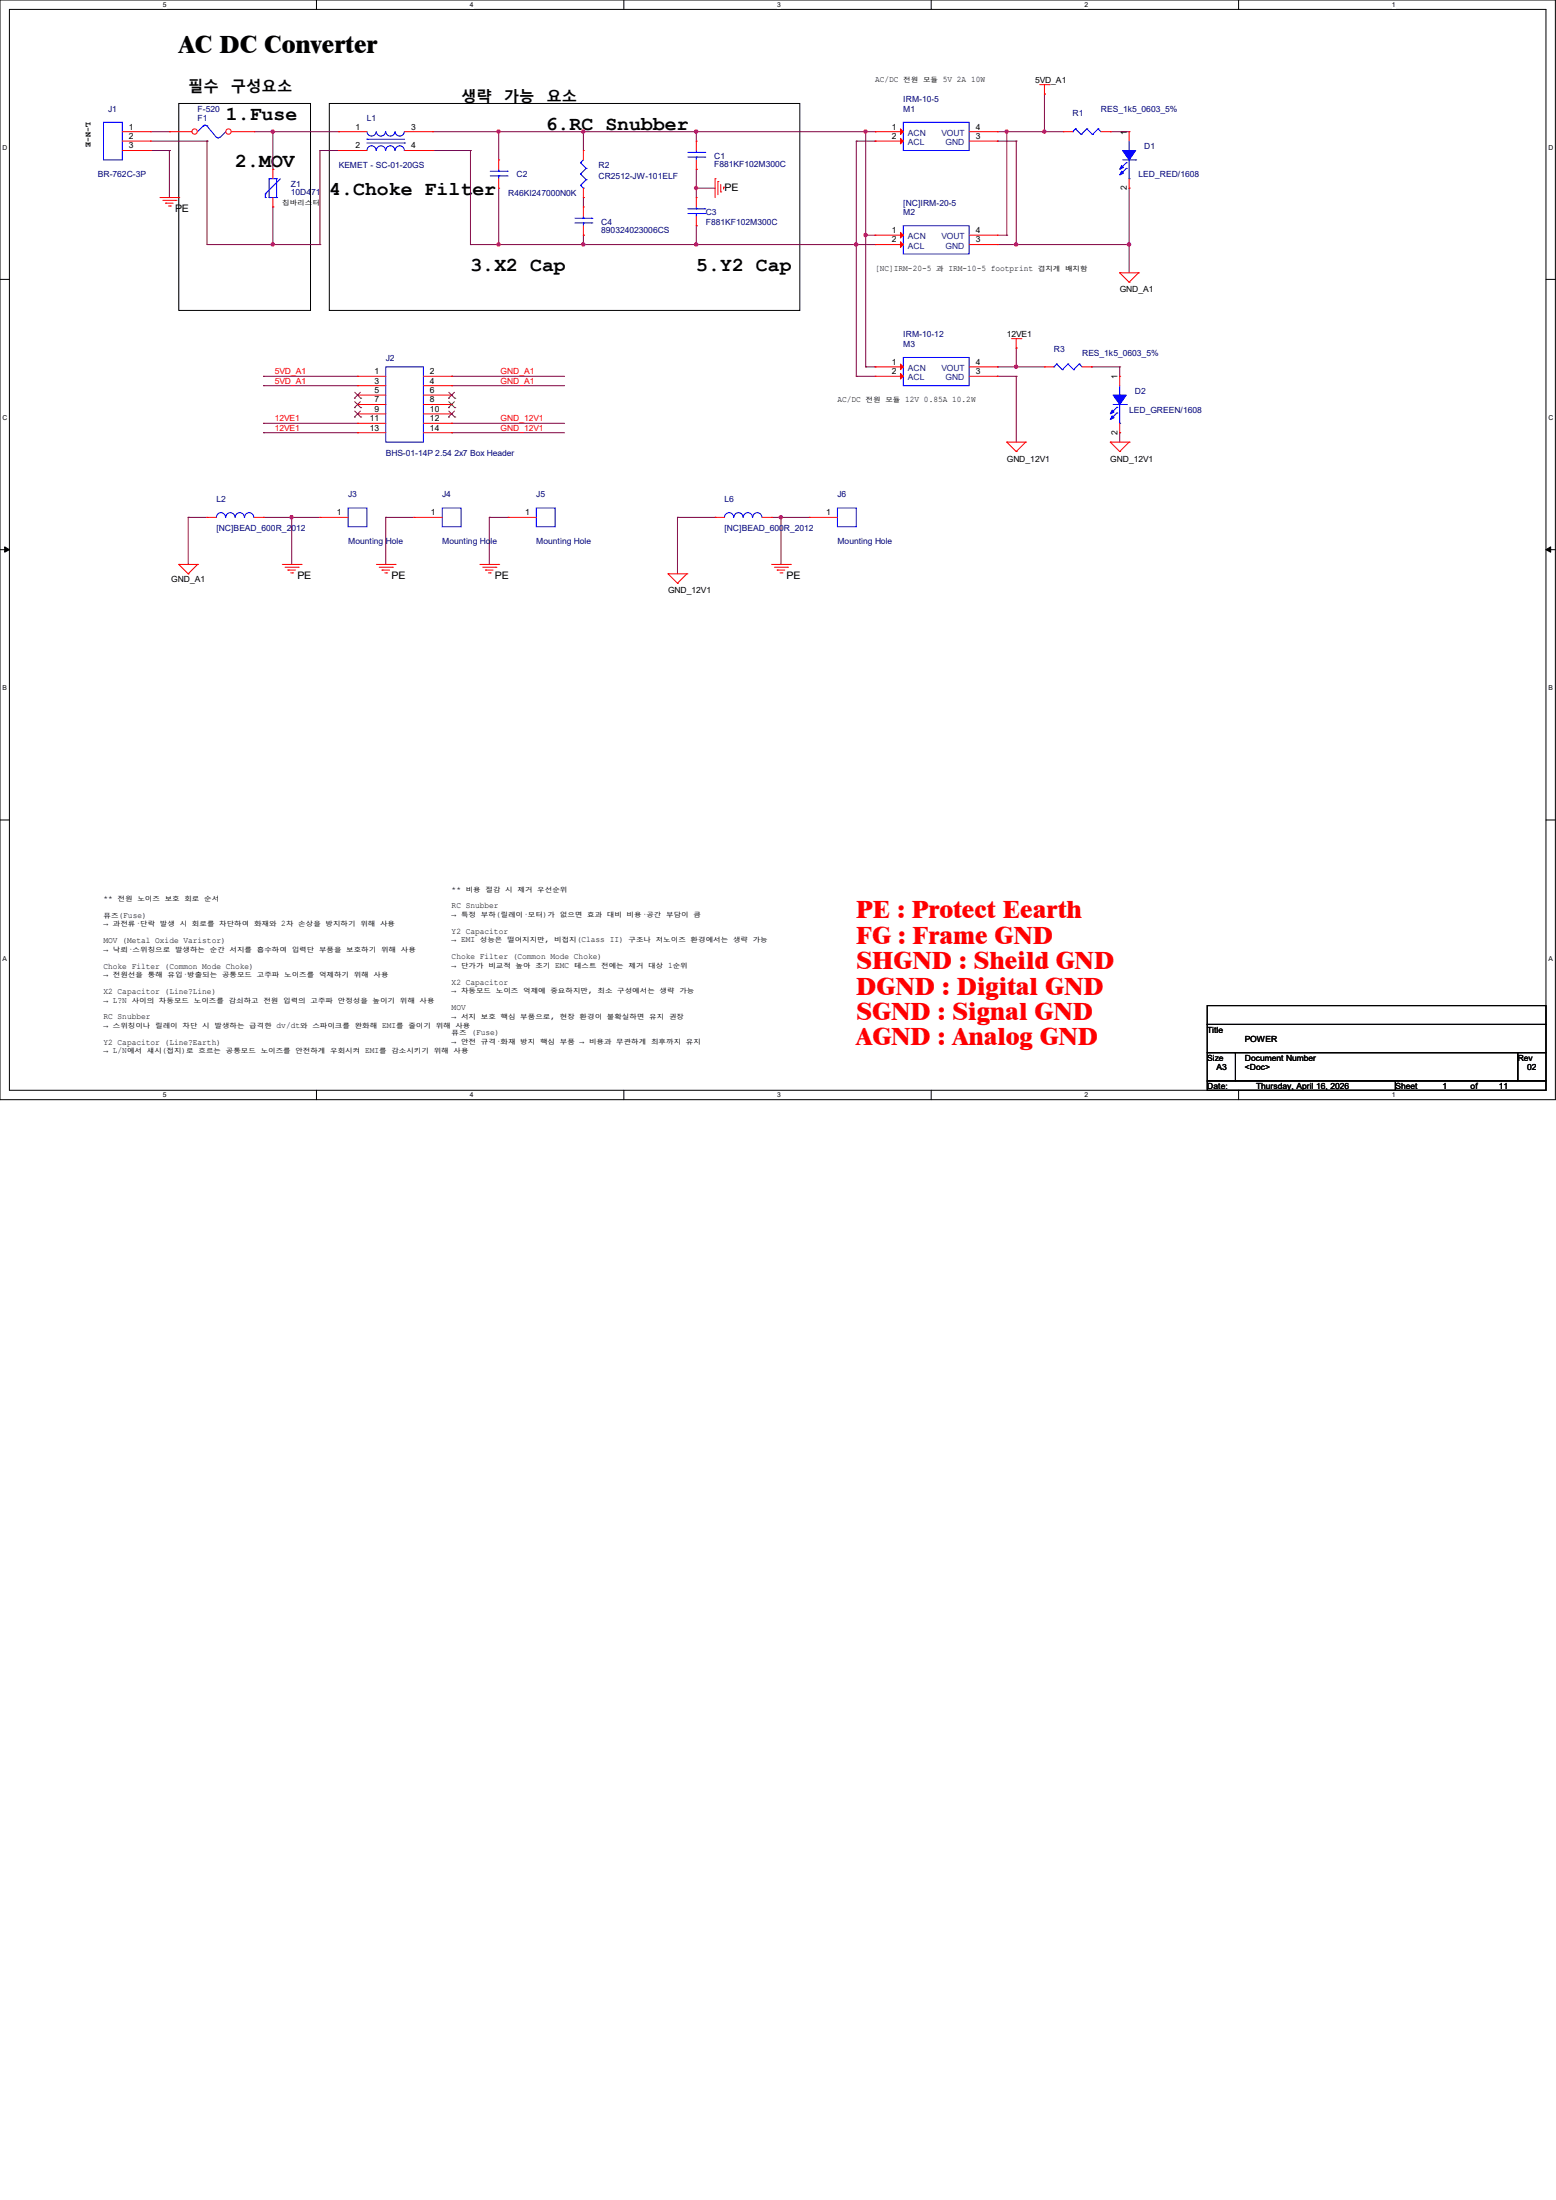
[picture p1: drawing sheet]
<svg xmlns="http://www.w3.org/2000/svg" width="210mm" height="297mm" viewBox="0 0 210 297" stroke-linecap="round" stroke-linejoin="round" font-family="sans-serif">
<path d="M0 0h209.9v148.5h-209.9zM1.3 1.3h207.4v145.9h-207.4z" fill="none" stroke="#000" stroke-width=".13"/>
<g fill="#fff">
<path d="M22 .1h.5v1h-.5z"/>
<path d="M22 147.3h.5v1h-.5z"/>
</g>
<path d="M42.7 0v1.3M42.7 147.2v1.3" fill="none" stroke="#000" stroke-width=".13"/>
<g fill="#fff">
<path d="M63.4 .1h.5v1h-.5z"/>
<path d="M63.4 147.3h.5v1h-.5z"/>
</g>
<path d="M84.2 0v1.3M84.2 147.2v1.3" fill="none" stroke="#000" stroke-width=".13"/>
<g fill="#fff">
<path d="M104.9 .1h.5v1h-.5z"/>
<path d="M104.9 147.3h.5v1h-.5z"/>
</g>
<path d="M125.7 0v1.3M125.7 147.2v1.3" fill="none" stroke="#000" stroke-width=".13"/>
<g fill="#fff">
<path d="M146.4 .1h.5v1h-.5z"/>
<path d="M146.4 147.3h.5v1h-.5z"/>
</g>
<path d="M167.2 0v1.3M167.2 147.2v1.3" fill="none" stroke="#000" stroke-width=".13"/>
<g fill="#fff">
<path d="M187.9 .1h.5v1h-.5z"/>
<path d="M187.9 147.3h.5v1h-.5z"/>
<path d="M.3 19.5h.7v1h-.7z"/>
<path d="M209 19.5h.6v1h-.6z"/>
<path d="M.3 55.9h.7v1h-.7z"/>
<path d="M209 55.9h.6v1h-.6z"/>
</g>
<path d="M0 37.7h1.3M208.7 37.7h1.2" fill="none" stroke="#000" stroke-width=".13"/>
<g fill="#fff">
<path d="M.3 92.4h.6v1h-.6z"/>
<path d="M209 92.4h.6v1h-.6z"/>
</g>
<path d="M0 74.2h1.3M208.7 74.2h1.2" fill="none" stroke="#000" stroke-width=".13"/>
<path d="M.6 73.8l.7 .4-.7 .3zM208.7 74.2l.6-.4v.7z" fill="#000" stroke="#000" stroke-width=".13"/>
<g fill="#fff">
<path d="M.3 128.9h.6v1h-.6z"/>
<path d="M209 128.9h.5v1h-.5z"/>
</g>
<path d="M24.1 14h17.8v27.9h-17.8zM44.4 14h63.5v27.9h-63.5zM0 110.7h1.3M208.7 110.7h1.2M162.9 135.8h45.8v2.5h-45.8zM162.9 138.3h45.8v3.8h-45.8zM162.9 142.1h3.9v3.8h-3.9zM162.9 145.9h25.4v1.3h-25.4zM166.8 142.1h38.1v3.8h-38.1zM188.3 145.9h20.4v1.3h-20.4zM204.9 142.1h3.8v3.8h-3.8z" fill="none" stroke="#000" stroke-width=".13"/>
<g fill="none" stroke="#800040" stroke-width=".13">
<path d="M20.3 17.8h2.6M20.3 19h7.6M22.9 17.8h.1M27.9 19h.1M27.9 19v14h15.3M34.3 17.8h11.4M36.8 17.8h.1M36.8 17.8v5.1M45.7 17.8h.1M58.4 17.8h59.7M67.3 17.8h.1M67.3 17.8v3.8"/>
<path d="M78.7 17.8h.1M78.7 17.8v2.5M94 17.8h.1M94 17.8v1.2M115.6 19h.1M115.6 19h2.5M115.6 19v31.8M116.8 17.8h.1M116.8 17.8v31.7M118.1 19h.1M118.1 17.8h.1M134.6 17.8h.1"/>
<path d="M134.6 19h.1M134.6 17.8h8.9M134.6 19h2.6M135.9 17.8h.1M135.9 17.8v13.9M137.2 19h.1M137.2 19v14M141 12.7h.1M141 17.8h.1M141 12.7v5.1M149.9 17.8h.1M149.9 17.8h2.5"/>
<path d="M20.3 20.3h2.6M22.9 20.3h.1M22.9 20.3v6.4M36.8 22.9h.1M36.8 27.9h.1M36.8 33h.1M36.8 27.9v5.1M43.2 20.3h.1M43.2 33h.1M43.2 20.3h2.5M43.2 20.3v12.7M58.4 20.3h5.1"/>
<path d="M63.5 20.3h.1M63.5 33h.1M63.5 33h54.6M63.5 20.3v12.7M67.3 33h.1M67.3 25.4v7.6M78.7 33h.1M78.7 26.7h.1M78.7 31.7h.1M78.7 26.7v1.2M78.7 31.7v1.3M94 30.5h.1"/>
<path d="M94 22.9h.1M94 25.4h.1M94 22.9v3.8M94 30.5v2.5M94 25.4h2.5M115.6 33h.1M116.8 31.7h.1M116.8 31.7h1.3M134.6 33h17.8M134.6 31.7h1.3M135.9 31.7h.1M137.2 33h.1"/>
<path d="M152.4 33h.1M152.4 25.4h.1M152.4 25.4v11.4M35.6 50.8h.1M35.6 52.1h.1M35.6 57.1h.1M35.6 58.4h.1M35.6 50.8h12.7M35.6 52.1h12.7M35.6 57.1h12.7M35.6 58.4h12.7M61 50.8h.1"/>
<path d="M61 52.1h.1M61 57.1h.1M61 58.4h.1M61 50.8h15.2M61 52.1h15.2M61 57.1h15.2M61 58.4h15.2M115.6 50.8h.1M115.6 50.8h2.5M116.8 49.5h.1M116.8 49.5h1.3M118.1 49.5h.1"/>
<path d="M134.6 50.8h.1M134.6 49.5h.1M134.6 50.8h2.6M134.6 49.5h6.4M137.2 50.8h.1M137.2 47h.1M137.2 49.5h.1M137.2 47v2.5M137.2 50.8v8.9M147.3 49.5h.1M147.3 49.5h3.8M151.1 49.5h.1"/>
<path d="M151.1 58.4h.1M151.1 49.5v1.3M151.1 58.4v1.3M25.4 69.8h.1M25.4 69.8h2.5M25.4 69.8v6.4M35.6 69.8h.1M35.6 69.8h7.6M39.4 69.8h.1M39.4 69.8v6.4M52.1 69.8h.1M52.1 69.8h3.8"/>
<path d="M52.1 69.8v6.4M66 69.8h.1M66 69.8h2.6M66 69.8v6.4M91.4 69.8h.1M91.4 69.8h5.1M91.4 69.8v7.7M96.5 69.8h.1M104.1 69.8h5.1M105.4 69.8h.1M105.4 69.8v6.4"/>
</g>
<g fill="#f0f" stroke="#f0f" stroke-width=".13">
<circle cx="36.8" cy="17.8" r=".23"/>
<circle cx="152.4" cy="33" r=".23"/>
<circle cx="140.9" cy="17.8" r=".23"/>
<circle cx="36.8" cy="33" r=".23"/>
<circle cx="137.1" cy="49.5" r=".23"/>
<circle cx="67.3" cy="17.8" r=".23"/>
<circle cx="78.7" cy="17.8" r=".23"/>
<circle cx="67.3" cy="33" r=".23"/>
<circle cx="78.7" cy="33" r=".23"/>
<circle cx="94" cy="25.4" r=".23"/>
<circle cx="94" cy="17.8" r=".23"/>
<circle cx="116.8" cy="17.8" r=".23"/>
<circle cx="94" cy="33" r=".23"/>
<circle cx="115.5" cy="33" r=".23"/>
<circle cx="116.8" cy="31.7" r=".23"/>
<circle cx="135.9" cy="17.8" r=".23"/>
<circle cx="137.1" cy="33" r=".23"/>
<circle cx="39.3" cy="69.8" r=".23"/>
<circle cx="105.4" cy="69.8" r=".23"/>
</g>
<g fill="none" stroke="#f00" stroke-width=".13">
<path d="M45.7 17.8h.1M45.7 17.8h3.8M54.6 17.8h3.8M58.4 17.8h.1M140.3 11.4h1.3M141 12.7h.1M141 11.4v1.3M141.6 11.4h.1M21.6 26.7h2.5M22 27.1h1.7M22.4 27.4h.1M22.4 27.4h1"/>
<path d="M22.7 27.8h.3M23 27.8h.1M23.7 27.1h.1M24.1 26.7h.1M45.7 20.3h.1M45.7 20.3h3.8M54.6 20.3h3.8M58.4 20.3h.1M67.3 21.6h.1M67.3 25.4h.1M67.3 21.6v1.3M67.3 24.1v1.3"/>
<path d="M96.5 24.1h.1M96.5 24.1v2.6M96.9 24.5h.1M96.9 24.5v1.8M97.3 25.9h.1M97.3 24.9v1M97.7 25.3h.1M97.7 25.3v.2M151.1 36.8h.1M151.1 36.8h2.6M151.1 36.8l1.3 1.3M152.4 38.1h.1"/>
<path d="M153.7 36.8h.1M153.7 36.8l-1.3 1.3M135.9 59.7h.1M135.9 59.7h2.5M135.9 59.7l1.3 1.3M136.5 45.7h1.3M137.2 47h.1M137.2 45.7v1.3M137.8 45.7h.1M138.4 59.7h.1M138.4 59.7l-1.2 1.3M149.9 59.7h.1"/>
<path d="M149.9 59.7h2.5M149.9 59.7l1.2 1.3M152.4 59.7h.1M152.4 59.7l-1.3 1.3M24.1 76.2h.1M24.1 76.2h2.6M24.1 76.2l1.3 1.3M25.4 77.5h.1M26.7 76.2h.1M26.7 76.2l-1.3 1.3M38.1 76.2h2.5M38.5 76.6h1.8"/>
<path d="M38.9 77h.1M38.9 77h1M39.2 77.3h.3M39.5 77.3h.1M40.3 76.6h.1M40.6 76.2h.1M50.8 76.2h2.5M51.2 76.6h1.8M51.6 77h.1M51.6 77h1M51.9 77.3h.3M52.2 77.3h.1"/>
<path d="M53 76.6h.1M53.3 76.2h.1M64.8 76.2h2.5M65.2 76.6h1.7M65.5 77h.1M65.5 77h1M65.9 77.3h.3M66.2 77.3h.1M66.9 76.6h.1M67.3 76.2h.1M90.2 77.5h.1M90.2 77.5h2.5"/>
<path d="M90.2 77.5l1.2 1.2M91.4 78.7h.1M92.7 77.5h.1M92.7 77.5l-1.3 1.2M104.1 76.2h2.6M104.5 76.6h1.8M104.9 77h.1M104.9 77h1M105.3 77.3h.2M105.5 77.3h.1M106.3 76.6h.1M106.7 76.2h.1"/>
<path d="M137.2 61h.1M151.1 61h.1"/>
</g>
<g fill="none" stroke="#00f" stroke-width=".13">
<path d="M27.4 17l.3-.1 .2 .1M27.4 17h.1M27.4 17l-.7 .8M27.9 17h.1M27.9 17l1.3 1.5M29.6 18.5l-.1 .1-.3-.1M30.5 17.8h.1M30.5 17.8l-.8 .7M49.5 18.8h.1M49.5 19.3h5.1M49.5 18.8h5.1M50.8 17.8a.61 .61 0 0 1-.7 .6 .61 .61 0 0 1-.6-.6"/>
<path d="M52 17.8a.61 .61 0 0 1-.6 .6 .61 .61 0 0 1-.6-.6M53.3 17.8a.61 .61 0 0 1-.6 .6 .61 .61 0 0 1-.6-.6M54.6 17.8a.61 .61 0 0 1-.6 .6 .61 .61 0 0 1-.7-.6M54.6 19.3h.1M50.8 20.3a.61 .61 0 0 0-.7-.6 .61 .61 0 0 0-.6 .6M52 20.3a.61 .61 0 0 0-.6-.6 .61 .61 0 0 0-.6 .6M53.3 20.3a.61 .61 0 0 0-.6-.6 .61 .61 0 0 0-.6 .6M54.6 20.3a.61 .61 0 0 0-.6-.6 .61 .61 0 0 0-.7 .6M66.2 23.7h2.3M66.2 23.1h2.3M67.3 23.1h.1M67.3 23.7h.1"/>
<path d="M67.3 22.9v.2M67.3 23.7v.4M68.5 23.7h.1M68.5 23.1h.1"/>
</g>
<circle cx="26.3" cy="17.8" r=".36" fill="#fff" stroke="#f00" stroke-width=".13"/>
<path d="M22.9 17.8h.1M22.9 17.8h3" fill="none" stroke="#f00" stroke-width=".13"/>
<circle cx="30.8" cy="17.8" r=".36" fill="#fff" stroke="#f00" stroke-width=".13"/>
<g fill="none" stroke="#f00" stroke-width=".13">
<path d="M16.5 17.8h3.8M16.5 19h3.8M20.3 17.8h.1M20.3 19h.1M31.2 17.8h3.1M34.3 17.8h.1M94 19h.1M94 19v1.3M118.1 17.8h.1M118.1 19h.1M118.1 17.8h3.8M118.1 19h3.8"/>
<path d="M130.8 17.8h3.8M130.8 19h3.8M134.6 17.8h.1M134.6 19h.1M143.5 17.8h.1M143.5 17.8h1.3M148.6 17.8h1.3M149.9 17.8h.1M152.4 17.8h.1M152.4 17.8v1.2M16.5 20.3h3.8M20.3 20.3h.1"/>
<path d="M36.8 22.9h.1M36.8 27.9h.1M36.8 22.9v1.2M36.8 26.7v1.2M78.7 20.3h.1M78.7 26.7h.1M78.7 27.9h.1M78.7 31.7h.1M78.7 20.3v1.3M78.7 25.4v1.3M78.7 27.9v1.3M78.7 30.5v1.2"/>
<path d="M94 26.7h.1M94 30.5h.1M94 22.9h.1M94 21.6v1.3M94 26.7v1.2M94 29.2v1.3M118.1 31.7h.1M118.1 33h.1M118.1 31.7h3.8M118.1 33h3.8M130.8 31.7h3.8M130.8 33h3.8"/>
<path d="M134.6 31.7h.1M134.6 33h.1M152.4 25.4h.1M152.4 24.1v1.3M48.3 50.8h.1M48.3 52.1h.1M48.3 53.3h.1M48.3 54.6h.1M48.3 55.9h.1M48.3 57.1h.1M48.3 58.4h.1M48.3 50.8h3.8"/>
<path d="M48.3 52.1h3.8M48.3 53.3h3.8M48.3 54.6h3.8M48.3 55.9h3.8M48.3 57.1h3.8M48.3 58.4h3.8M57.1 50.8h3.9M57.1 52.1h3.9M57.1 53.3h3.9M57.1 54.6h3.9M57.1 55.9h3.9M57.1 57.1h3.9"/>
<path d="M57.1 58.4h3.9M61 50.8h.1M61 52.1h.1M61 53.3h.1M61 54.6h.1M61 55.9h.1M61 57.1h.1M61 58.4h.1M118.1 49.5h.1M118.1 50.8h.1M118.1 50.8h3.8M118.1 49.5h3.8"/>
<path d="M130.8 50.8h3.8M130.8 49.5h3.8M134.6 49.5h.1M134.6 50.8h.1M141 49.5h.1M141 49.5h1.2M146 49.5h1.3M147.3 49.5h.1M151.1 50.8h.1M151.1 58.4h.1M151.1 50.8v1.3M151.1 57.1v1.3"/>
<path d="M27.9 69.8h.1M27.9 69.8h1.3M34.3 69.8h1.3M35.6 69.8h.1M43.2 69.8h.1M43.2 69.8h3.8M55.9 69.8h.1M55.9 69.8h3.8M68.6 69.8h.1M68.6 69.8h3.8M96.5 69.8h.1M96.5 69.8h1.3"/>
<path d="M102.9 69.8h1.2M104.1 69.8h.1M109.2 69.8h.1M109.2 69.8h3.8"/>
</g>
<g fill="none" stroke="#00f" stroke-width=".13">
<path d="M14 16.5h2.5v5.1h-2.5zM121.9 16.5h8.9v3.8h-8.9zM144.8 17.8h.1M145.2 17.4h.1M145.2 17.4l.7 .8M145.2 17.4l-.4 .4M145.9 18.2h.1M146.7 17.4h.1M146.7 17.4l.7 .8M146.7 17.4l-.8 .8M147.4 18.2h.1M148.2 17.4h.1"/>
<path d="M148.2 17.4l.4 .4M148.2 17.4l-.8 .8M152.4 19v1.3M35.8 26.2h.1M35.8 26.7h.1M35.8 26.2v.5M36.3 26.7h.1M36.3 24.1h.1M36.3 24.1h1M36.3 26.7h1M36.3 24.1v2.6M37.3 24.1h.1"/>
<path d="M37.3 26.7h.1M37.3 24.1v2.6M37.8 24.1l-2 2.1M77.6 30.1h2.3M77.6 29.5h2.3M78.4 22h.1M78.4 23.5h.1M78.4 25h.1M78.4 22l.7 .7M78.4 23.5l.7 .8M78.4 25l.3 .4M78.7 25.4h.1"/>
<path d="M78.7 29.5h.1M78.7 30.1h.1M78.7 21.6l-.3 .4M78.7 29.2v.3M78.7 30.1v.4M79.1 22.7h.1M79.1 24.3h.1M79.1 22.7l-.7 .8M79.1 24.3l-.7 .7M79.9 30.1h.1M79.9 29.5h.1M92.8 28.8h2.3"/>
<path d="M92.8 28.2h2.3M92.8 21.2h2.3M92.8 20.6h2.3M94 28.2h.1M94 28.8h.1M94 20.6h.1M94 21.2h.1M94 20.3v.3M94 21.2v.4M94 27.9v.3M94 28.8v.4M95.1 28.8h.1"/>
<path d="M95.1 28.2h.1M95.1 21.2h.1M95.1 20.6h.1M121.9 30.5h8.9v3.8h-8.9zM151.5 21.6h1.8M152 22h.1M152 22.7h.1M152 22l-.7 .7M152 22.7l-.7 .8M152.4 20.3h.1M152.4 24.1h.1M152.4 21.6v2.5"/>
<path d="M153.3 21.6h.1M52.1 49.5h5v10.2h-5zM121.9 48.3h8.9v3.8h-8.9zM142.2 49.5h.1M142.6 49.1h.1M142.6 49.1l.8 .8M142.6 49.1l-.4 .4M143.4 49.9h.1M144.1 49.1h.1M144.1 49.1l.8 .8M144.1 49.1l-.7 .8M144.9 49.9h.1"/>
<path d="M145.7 49.1h.1M145.7 49.1l.3 .4M145.7 49.1l-.8 .8M150.2 54.6h1.8M150.7 55h.1M150.7 55.8h.1M150.7 55l-.7 .8M150.7 55.8l-.7 .7M151.1 53.3h.1M151.1 57.1h.1M151.1 52.1v1.2M151.1 54.6v2.5"/>
<path d="M152 54.6h.1M30.4 69.8a.61 .61 0 0 0-.6-.6 .61 .61 0 0 0-.6 .7M31.7 69.8a.61 .61 0 0 0-.6-.6 .61 .61 0 0 0-.6 .7M33 69.8a.61 .61 0 0 0-.6-.6 .61 .61 0 0 0-.6 .7M34.2 69.8a.61 .61 0 0 0-.6-.6 .61 .61 0 0 0-.6 .7M47 68.6h2.5v2.5h-2.5zM59.7 68.6h2.5v2.5h-2.5zM72.4 68.6h2.5v2.5h-2.5zM99 69.8a.61 .61 0 0 0-.6-.6 .61 .61 0 0 0-.6 .7M100.3 69.8a.61 .61 0 0 0-.6-.6 .61 .61 0 0 0-.6 .7M101.6 69.8a.61 .61 0 0 0-.7-.6 .61 .61 0 0 0-.6 .7M102.8 69.8a.61 .61 0 0 0-.6-.6 .61 .61 0 0 0-.6 .7"/>
<path d="M113 68.6h2.6v2.5h-2.6z"/>
</g>
<g fill="none" stroke="#804000" stroke-width=".13">
<path d="M47.8 53.8h.1M47.8 55h.1M47.8 56.3h.1M47.9 53l.8 .8M47.9 54.2l.8 .8M47.9 55.5l.8 .8M48.6 53l-.8 .8M48.6 54.2l-.8 .8M48.6 55.5l-.8 .8M48.7 53.8h.1M48.7 55h.1M48.7 56.3h.1"/>
<path d="M60.5 53.8h.1M60.5 55h.1M60.5 56.3h.1M60.6 53l.8 .8M60.6 54.2l.8 .8M60.6 55.5l.8 .8M61.3 53l-.8 .8M61.3 54.2l-.8 .8M61.3 55.5l-.8 .8M61.4 53.8h.1M61.4 55h.1M61.4 56.3h.1"/>
</g>
<g fill="#00f" stroke="#00f" stroke-width=".13">
<path d="M150.2 53.3h1.8l-.9 1.3z" fill-rule="evenodd"/>
<path d="M150.1 56.1l.3 .3-.5 .2z" fill-rule="evenodd"/>
<path d="M150.1 55.4l.3 .2-.5 .3z" fill-rule="evenodd"/>
<path d="M151.5 20.3h1.8l-.9 1.3z" fill-rule="evenodd"/>
<path d="M151.4 23.1l.2 .3-.5 .2z" fill-rule="evenodd"/>
<path d="M151.4 22.4l.2 .2-.5 .3z" fill-rule="evenodd"/>
</g>
<g fill="#f00" stroke="#f00" stroke-width=".13">
<path d="M121.5 17.4l.4 .4-.4 .4z"/>
<path d="M121.5 18.7l.4 .3-.4 .4z"/>
<path d="M121.5 31.4l.4 .3-.4 .4z"/>
<path d="M121.5 32.6l.4 .4-.4 .4z"/>
<path d="M121.5 49.1l.4 .4-.4 .4z"/>
<path d="M121.5 50.4l.4 .4-.4 .4z"/>
</g>
<g fill="#f0f" stroke="#f0f" stroke-width=".13">
<circle cx="36.8" cy="17.8" r=".23"/>
<circle cx="152.4" cy="33" r=".23"/>
<circle cx="140.9" cy="17.8" r=".23"/>
<circle cx="36.8" cy="33" r=".23"/>
<circle cx="137.1" cy="49.5" r=".23"/>
<circle cx="67.3" cy="17.8" r=".23"/>
<circle cx="78.7" cy="17.8" r=".23"/>
<circle cx="67.3" cy="33" r=".23"/>
<circle cx="78.7" cy="33" r=".23"/>
<circle cx="94" cy="25.4" r=".23"/>
<circle cx="94" cy="17.8" r=".23"/>
<circle cx="116.8" cy="17.8" r=".23"/>
<circle cx="94" cy="33" r=".23"/>
<circle cx="115.5" cy="33" r=".23"/>
<circle cx="116.8" cy="31.7" r=".23"/>
<circle cx="135.9" cy="17.8" r=".23"/>
<circle cx="137.1" cy="33" r=".23"/>
<circle cx="39.3" cy="69.8" r=".23"/>
<circle cx="105.4" cy="69.8" r=".23"/>
</g>
<text font-size="3.4" x="24.1" y="7.2">AC DC Converter</text>
<g font-size="3.4" fill="#f00">
<text x="115.6" y="124">PE : Protect Eearth</text>
<text x="115.6" y="127.4">FG : Frame GND</text>
<text x="115.6" y="130.9">SHGND : Sheild GND</text>
<text x="115.6" y="134.3">DGND : Digital GND</text>
<text x="115.6" y="137.7">SGND : Signal GND</text>
<text x="115.6" y="141.1">AGND : Analog GND</text>
</g>
<g font-size="2.7">
<text x="30.5" y="16.2">1.Fuse</text>
<text x="73.7" y="17.5">6.RC Snubber</text>
<text x="31.7" y="22.6">2.MOV</text>
<text x="44.4" y="26.4">4.Choke Filter</text>
<text x="63.5" y="36.5">3.X2 Cap</text>
<text x="94" y="36.5">5.Y2 Cap</text>
</g>
<g font-size="2.1">
<text x="25.4" y="12.4">필수</text>
<text x="31.2" y="12.4">구성요소</text>
<text x="62.2" y="13.7">생략</text>
<text x="68" y="13.7">가능</text>
<text x="73.7" y="13.7">요소</text>
</g>
<g font-size="1.4">
<text x="23.6" y="28.6">PE</text>
<text x="97.8" y="25.8">PE</text>
<text x="40.1" y="78.1">PE</text>
<text x="52.8" y="78.1">PE</text>
<text x="66.8" y="78.1">PE</text>
<text x="106.2" y="78.1">PE</text>
</g>
<g font-size="1.1">
<text x="118.1" y="11.1">AC/DC</text>
<text x="127.3" y="11.1">5V 2A 10W</text>
<text x="139.7" y="11.3">5VD_A1</text>
<text x="11.6" y="16.5" transform="rotate(90 11.6 16.5)">L-N-E</text>
<text x="17.4" y="17.5">1</text>
<text x="48" y="17.5">1</text>
<text x="55.5" y="17.5">3</text>
<text x="120.4" y="17.5">1</text>
<text x="131.7" y="17.5">4</text>
<text x="17.4" y="18.8">2</text>
<text x="17.4" y="20">3</text>
<text x="48" y="20">2</text>
<text x="55.5" y="20">4</text>
<text x="120.4" y="18.8">2</text>
<text x="131.7" y="18.8">3</text>
<text x="152.1" y="18.2" transform="rotate(-90 152.1 18.2)">1</text>
<text x="152.1" y="25.7" transform="rotate(-90 152.1 25.7)">2</text>
<text x="120.4" y="31.5">1</text>
<text x="120.4" y="32.7">2</text>
<text x="131.7" y="31.5">4</text>
<text x="131.7" y="32.7">3</text>
<text x="118.1" y="36.5">[NC]IRM-20-5</text>
<text x="128" y="36.5">IRM-10-5 footprint</text>
<text x="151.1" y="39.5">GND_A1</text>
<text x="135.9" y="45.6">12VE1</text>
<text x="50.5" y="50.5">1</text>
<text x="50.5" y="51.8">3</text>
<text x="50.5" y="53">5</text>
<text x="58" y="50.5">2</text>
<text x="58" y="51.8">4</text>
<text x="58" y="53">6</text>
<text x="120.4" y="49.2">1</text>
<text x="120.4" y="50.5">2</text>
<text x="131.7" y="49.2">4</text>
<text x="131.7" y="50.5">3</text>
<text x="150.8" y="51.2" transform="rotate(-90 150.8 51.2)">1</text>
<text x="49.9" y="56.9">11</text>
<text x="49.9" y="58.1">13</text>
<text x="50.5" y="54.3">7</text>
<text x="50.5" y="55.6">9</text>
<text x="58" y="54.3">8</text>
<text x="58" y="55.6">10</text>
<text x="58" y="56.9">12</text>
<text x="58" y="58.1">14</text>
<text x="113" y="54.3">AC/DC</text>
<text x="122.2" y="54.3">12V 0.85A 10.2W</text>
<text x="150.8" y="58.7" transform="rotate(-90 150.8 58.7)">2</text>
<text x="135.9" y="62.3">GND_12V1</text>
<text x="149.9" y="62.3">GND_12V1</text>
<text x="45.5" y="69.6">1</text>
<text x="58.2" y="69.6">1</text>
<text x="70.9" y="69.6">1</text>
<text x="111.5" y="69.6">1</text>
<text x="23.1" y="78.6">GND_A1</text>
<text x="90.2" y="80.1">GND_12V1</text>
<text x="14" y="121.6">**</text>
<text x="14" y="125.1">→</text>
<text x="16" y="123.9">(Fuse)</text>
<text x="18.3" y="125.1">·</text>
<text x="38" y="125.1">2</text>
<text x="61" y="120.4">**</text>
<text x="61" y="122.6">RC Snubber</text>
<text x="61" y="123.8">→</text>
<text x="66.9" y="123.8">(</text>
<text x="70.6" y="123.8">·</text>
<text x="73.3" y="123.8">)</text>
<text x="86.6" y="123.8">·</text>
<text x="14" y="127.3">MOV (Metal Oxide Varistor)</text>
<text x="14" y="128.5">→</text>
<text x="14" y="130.8">Choke Filter (Common Mode Choke)</text>
<text x="14" y="131.9">→</text>
<text x="17.3" y="128.5">·</text>
<text x="24.6" y="131.9">·</text>
<text x="61" y="126.1">Y2 Capacitor</text>
<text x="61" y="127.2">→ EMI</text>
<text x="61" y="129.5">Choke Filter (Common Mode Choke)</text>
<text x="61" y="130.6">→</text>
<text x="73.5" y="127.2">,</text>
<text x="74.9" y="130.6">EMC</text>
<text x="77.8" y="127.2">(Class II)</text>
<text x="90.2" y="130.6">1</text>
<text x="14" y="134.2">X2 Capacitor (Line?Line)</text>
<text x="14" y="135.3">→ L?N</text>
<text x="14" y="137.6">RC Snubber</text>
<text x="61" y="132.9">X2 Capacitor</text>
<text x="61" y="134.1">→</text>
<text x="61" y="136.4">MOV</text>
<text x="61" y="137.5">→</text>
<text x="74.3" y="137.5">,</text>
<text x="79.4" y="134.1">,</text>
<text x="14" y="138.8">→</text>
<text x="14" y="141.1">Y2 Capacitor (Line?Earth)</text>
<text x="14" y="142.2">→ L/N</text>
<text x="21.8" y="142.2">(</text>
<text x="24.5" y="142.2">)</text>
<text x="37.3" y="138.8">dv/dt</text>
<text x="49.3" y="142.2">EMI</text>
<text x="51.6" y="138.8">EMI</text>
<text x="61" y="140.9">→</text>
<text x="63.6" y="139.8">(Fuse)</text>
<text x="66.9" y="140.9">·</text>
<text x="78.2" y="140.9">→</text>
<text x="162.9" y="139.4">Title</text>
<text x="162.9" y="143.2">Size</text>
<text x="168" y="143.2">Document Number</text>
<text x="168" y="140.7">POWER</text>
<text x="204.9" y="143.2">Rev</text>
<text x="162.9" y="147">Date:</text>
<text x="164.2" y="144.5">A3</text>
<text x="168" y="144.5">&lt;Doc&gt;</text>
<text x="169.5" y="147">Thursday, April 16, 2026</text>
<text x="188.3" y="147">Sheet</text>
<text x="194.7" y="147">1</text>
<text x="198.5" y="147">of</text>
<text x="202.3" y="147">11</text>
<text x="206.1" y="144.5">02</text>
</g>
<g font-size="1.1" fill="#000080">
<text x="14.6" y="15.1">J1</text>
<text x="26.7" y="16.3">F1</text>
<text x="26.7" y="15.1">F-520</text>
<text x="49.5" y="16.3">L1</text>
<text x="121.9" y="15.1">M1</text>
<text x="121.9" y="13.8">IRM-10-5</text>
<text x="144.8" y="15.7">R1</text>
<text x="148.6" y="15.1">RES_1k5_0603_5%</text>
<text x="13.2" y="24">BR-762C-3P</text>
<text x="45.7" y="22.7">KEMET - SC-01-20GS</text>
<text x="69.7" y="24">C2</text>
<text x="80.8" y="22.7">R2</text>
<text x="96.4" y="21.4">C1</text>
<text x="96.4" y="22.6">F881KF102M300C</text>
<text x="153.7" y="24">LED_RED/1608</text>
<text x="154.4" y="20.2">D1</text>
<text x="39.2" y="25.2">Z1</text>
<text x="39.2" y="26.4">10D471</text>
<text x="68.6" y="26.5">R46KI247000N0K</text>
<text x="80.8" y="24.2">CR2512-JW-101ELF</text>
<text x="95.2" y="29">C3</text>
<text x="121.9" y="29">M2</text>
<text x="121.9" y="27.8">[NC]IRM-20-5</text>
<text x="81.2" y="30.3">C4</text>
<text x="81.2" y="31.5">890324023006CS</text>
<text x="95.2" y="30.3">F881KF102M300C</text>
<text x="121.9" y="46.8">M3</text>
<text x="121.9" y="45.6">IRM-10-12</text>
<text x="142.2" y="47.5">R3</text>
<text x="52.1" y="48.7">J2</text>
<text x="146" y="48.1">RES_1k5_0603_5%</text>
<text x="153.2" y="53.2">D2</text>
<text x="152.4" y="55.7">LED_GREEN/1608</text>
<text x="52.1" y="61.6">BHS-01-14P 2.54 2x7 Box Header</text>
<text x="29.2" y="67.8">L2</text>
<text x="29.2" y="71.7">[NC]BEAD_600R_2012</text>
<text x="47" y="67.1">J3</text>
<text x="59.7" y="67.1">J4</text>
<text x="72.4" y="67.1">J5</text>
<text x="97.8" y="67.8">L6</text>
<text x="97.8" y="71.7">[NC]BEAD_600R_2012</text>
<text x="113" y="67.1">J6</text>
<text x="47" y="73.5">Mounting Hole</text>
<text x="59.7" y="73.5">Mounting Hole</text>
<text x="72.4" y="73.5">Mounting Hole</text>
<text x="113" y="73.5">Mounting Hole</text>
</g>
<g font-size="1.1" fill="#004080">
<text x="122.6" y="18.3">ACN</text>
<text x="122.6" y="19.6">ACL</text>
<text x="127.1" y="18.3">VOUT</text>
<text x="127.6" y="19.6">GND</text>
<text x="122.6" y="32.3">ACN</text>
<text x="122.6" y="33.6">ACL</text>
<text x="127.1" y="32.3">VOUT</text>
<text x="127.6" y="33.6">GND</text>
<text x="122.6" y="50.1">ACN</text>
<text x="122.6" y="51.4">ACL</text>
<text x="127.1" y="50.1">VOUT</text>
<text x="127.6" y="51.4">GND</text>
</g>
<g font-size="1.1" fill="#f00">
<text x="37.1" y="50.5">5VD_A1</text>
<text x="37.1" y="51.8">5VD_A1</text>
<text x="67.6" y="50.5">GND_A1</text>
<text x="67.6" y="51.8">GND_A1</text>
<text x="37.1" y="56.9">12VE1</text>
<text x="37.1" y="58.2">12VE1</text>
<text x="67.6" y="56.9">GND_12V1</text>
<text x="67.6" y="58.2">GND_12V1</text>
</g>
<g font-size=".9">
<text x="22" y=".9">5</text>
<text x="63.4" y=".9">4</text>
<text x="104.9" y=".9">3</text>
<text x="146.4" y=".9">2</text>
<text x="187.9" y=".9">1</text>
<text x=".3" y="20.3">D</text>
<text x="209" y="20.3">D</text>
<text x=".3" y="56.7">C</text>
<text x="209" y="56.7">C</text>
<text x=".3" y="93.2">B</text>
<text x="209" y="93.2">B</text>
<text x=".3" y="129.7">A</text>
<text x="209" y="129.7">A</text>
<text x="22" y="148.1">5</text>
<text x="63.4" y="148.1">4</text>
<text x="104.9" y="148.1">3</text>
<text x="146.4" y="148.1">2</text>
<text x="187.9" y="148.1">1</text>
</g>
<g font-size=".8">
<text x="121.9" y="11.1">전원</text>
<text x="124.6" y="11.1">모듈</text>
<text x="38.1" y="27.6">칩바리스터</text>
<text x="126.4" y="36.5">과</text>
<text x="140.1" y="36.5">겹치게</text>
<text x="143.8" y="36.5">배치함</text>
<text x="116.8" y="54.3">전원</text>
<text x="119.5" y="54.3">모듈</text>
<text x="14" y="123.9">퓨즈</text>
<text x="15.2" y="125.1">과전류</text>
<text x="15.9" y="121.6">전원</text>
<text x="18.5" y="121.6">노이즈</text>
<text x="18.9" y="125.1">단락</text>
<text x="21.6" y="125.1">발생</text>
<text x="22.2" y="121.6">보호</text>
<text x="24.3" y="125.1">시</text>
<text x="24.9" y="121.6">회로</text>
<text x="25.9" y="125.1">회로를</text>
<text x="27.6" y="121.6">순서</text>
<text x="29.6" y="125.1">차단하여</text>
<text x="34.3" y="125.1">화재와</text>
<text x="38.6" y="125.1">차</text>
<text x="40.3" y="125.1">손상을</text>
<text x="43.9" y="125.1">방지하기</text>
<text x="48.6" y="125.1">위해</text>
<text x="51.3" y="125.1">사용</text>
<text x="62.2" y="123.8">특정</text>
<text x="62.9" y="120.4">비용</text>
<text x="64.9" y="123.8">부하</text>
<text x="65.5" y="120.4">절감</text>
<text x="67.6" y="123.8">릴레이</text>
<text x="68.2" y="120.4">시</text>
<text x="69.8" y="120.4">제거</text>
<text x="71.2" y="123.8">모터</text>
<text x="72.5" y="120.4">우선순위</text>
<text x="73.9" y="123.8">가</text>
<text x="75.6" y="123.8">없으면</text>
<text x="79.2" y="123.8">효과</text>
<text x="81.9" y="123.8">대비</text>
<text x="84.6" y="123.8">비용</text>
<text x="87.3" y="123.8">공간</text>
<text x="89.9" y="123.8">부담이</text>
<text x="93.6" y="123.8">큼</text>
<text x="15.2" y="128.5">낙뢰</text>
<text x="15.2" y="131.9">전원선을</text>
<text x="17.9" y="128.5">스위칭으로</text>
<text x="19.9" y="131.9">통해</text>
<text x="22.6" y="131.9">유입</text>
<text x="23.6" y="128.5">발생하는</text>
<text x="25.3" y="131.9">방출되는</text>
<text x="28.3" y="128.5">순간</text>
<text x="30" y="131.9">공통모드</text>
<text x="31" y="128.5">서지를</text>
<text x="34.7" y="131.9">고주파</text>
<text x="34.7" y="128.5">흡수하여</text>
<text x="38.4" y="131.9">노이즈를</text>
<text x="39.4" y="128.5">입력단</text>
<text x="43.1" y="131.9">억제하기</text>
<text x="43.1" y="128.5">부품을</text>
<text x="46.7" y="128.5">보호하기</text>
<text x="47.7" y="131.9">위해</text>
<text x="50.4" y="131.9">사용</text>
<text x="51.4" y="128.5">위해</text>
<text x="54.1" y="128.5">사용</text>
<text x="62.2" y="130.6">단가가</text>
<text x="64.8" y="127.2">성능은</text>
<text x="65.9" y="130.6">비교적</text>
<text x="68.5" y="127.2">떨어지지만</text>
<text x="69.6" y="130.6">높아</text>
<text x="72.3" y="130.6">초기</text>
<text x="74.8" y="127.2">비접지</text>
<text x="77.5" y="130.6">테스트</text>
<text x="81.2" y="130.6">전에는</text>
<text x="84.8" y="127.2">구조나</text>
<text x="84.8" y="130.6">제거</text>
<text x="87.5" y="130.6">대상</text>
<text x="88.5" y="127.2">저노이즈</text>
<text x="90.8" y="130.6">순위</text>
<text x="93.2" y="127.2">환경에서는</text>
<text x="98.9" y="127.2">생략</text>
<text x="101.6" y="127.2">가능</text>
<text x="17.8" y="135.3">사이의</text>
<text x="21.5" y="135.3">차동모드</text>
<text x="26.2" y="135.3">노이즈를</text>
<text x="30.9" y="135.3">감쇠하고</text>
<text x="35.6" y="135.3">전원</text>
<text x="38.2" y="135.3">입력의</text>
<text x="41.9" y="135.3">고주파</text>
<text x="45.6" y="135.3">안정성을</text>
<text x="50.3" y="135.3">높이기</text>
<text x="54" y="135.3">위해</text>
<text x="56.6" y="135.3">사용</text>
<text x="62.2" y="134.1">차동모드</text>
<text x="62.2" y="137.5">서지</text>
<text x="64.9" y="137.5">보호</text>
<text x="66.9" y="134.1">노이즈</text>
<text x="67.6" y="137.5">핵심</text>
<text x="70.2" y="137.5">부품으로</text>
<text x="70.6" y="134.1">억제에</text>
<text x="74.3" y="134.1">중요하지만</text>
<text x="75.6" y="137.5">현장</text>
<text x="78.2" y="137.5">환경이</text>
<text x="80.6" y="134.1">최소</text>
<text x="81.9" y="137.5">불확실하면</text>
<text x="83.3" y="134.1">구성에서는</text>
<text x="87.6" y="137.5">유지</text>
<text x="89" y="134.1">생략</text>
<text x="90.3" y="137.5">권장</text>
<text x="91.7" y="134.1">가능</text>
<text x="15.2" y="138.8">스위칭이나</text>
<text x="17.1" y="142.2">에서</text>
<text x="19.8" y="142.2">섀시</text>
<text x="21" y="138.8">릴레이</text>
<text x="22.5" y="142.2">접지</text>
<text x="24.6" y="138.8">차단</text>
<text x="25.1" y="142.2">로</text>
<text x="26.8" y="142.2">흐르는</text>
<text x="27.3" y="138.8">시</text>
<text x="29" y="138.8">발생하는</text>
<text x="30.5" y="142.2">공통모드</text>
<text x="33.6" y="138.8">급격한</text>
<text x="35.2" y="142.2">노이즈를</text>
<text x="39.9" y="142.2">안전하게</text>
<text x="40.5" y="138.8">와</text>
<text x="42.2" y="138.8">스파이크를</text>
<text x="44.6" y="142.2">우회시켜</text>
<text x="47.9" y="138.8">완화해</text>
<text x="51.2" y="142.2">를</text>
<text x="52.8" y="142.2">감소시키기</text>
<text x="53.5" y="138.8">를</text>
<text x="55.1" y="138.8">줄이기</text>
<text x="58.5" y="142.2">위해</text>
<text x="58.8" y="138.8">위해</text>
<text x="61" y="139.8">퓨즈</text>
<text x="61.2" y="142.2">사용</text>
<text x="61.5" y="138.8">사용</text>
<text x="62.2" y="140.9">안전</text>
<text x="64.9" y="140.9">규격</text>
<text x="67.6" y="140.9">화재</text>
<text x="70.2" y="140.9">방지</text>
<text x="72.9" y="140.9">핵심</text>
<text x="75.6" y="140.9">부품</text>
<text x="79.5" y="140.9">비용과</text>
<text x="83.2" y="140.9">무관하게</text>
<text x="87.9" y="140.9">최후까지</text>
<text x="92.6" y="140.9">유지</text>
</g>
</svg>
